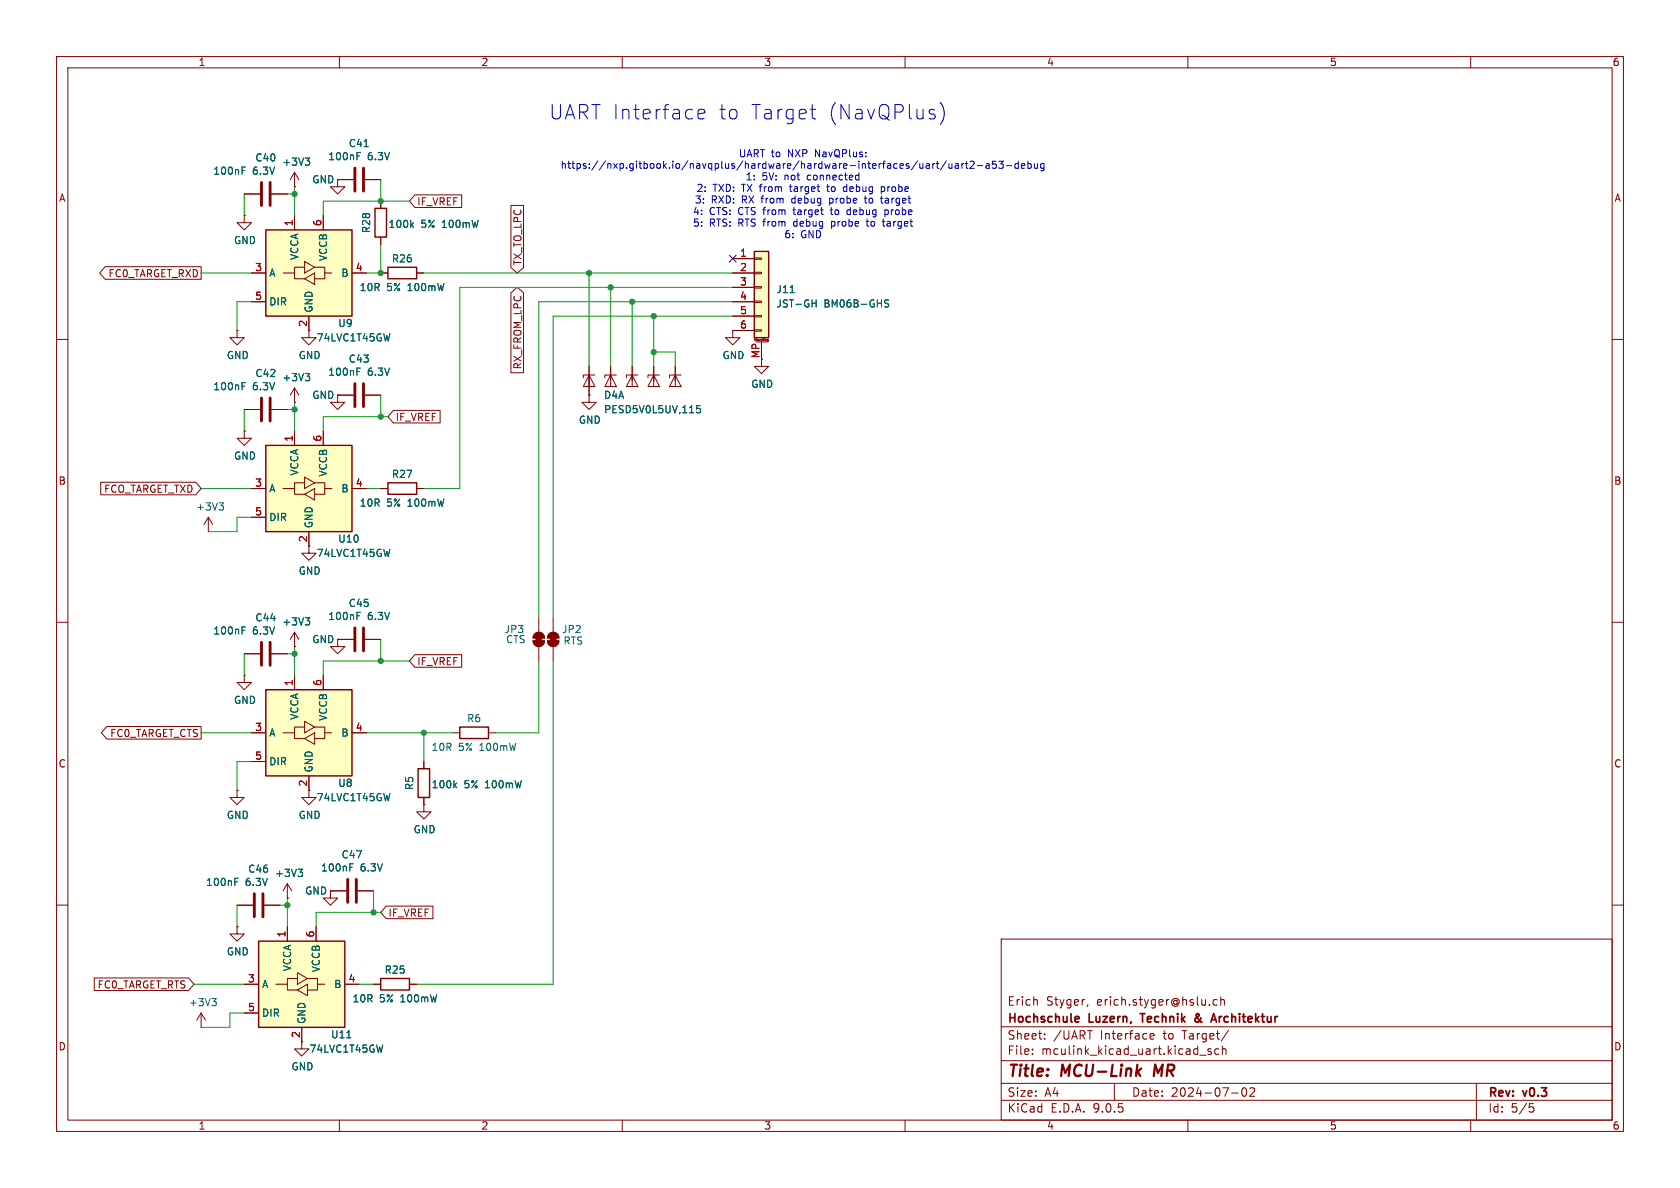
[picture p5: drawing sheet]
<svg xmlns="http://www.w3.org/2000/svg" width="297mm" height="210mm" viewBox="0 0 297 210" stroke-linecap="round" stroke-linejoin="round" font-family="sans-serif">
<g fill="none" stroke="#840000" stroke-width=".18">
<path d="M10 10h277v190h-277zM12 12h273v186h-273zM60 10v2M110 10v2M160 10v2M210 10v2M260 10v2M67.3 35.6v1.2M67.3 41.9v1.3M10 60h2M59.7 69.9h2.8M64.5 69.9h2.8"/>
<path d="M119.4 66.3l1 2h-2zM119.4 64.8v3.5M120.4 66.3h-2v.5M285 60h2M10 110h2M285 110h2M54.6 139.7v1.3h1.3l-1.3 1.2-1.3-1.2h1.3M10 160h2M177 166h108v32h-108zM183.3 176.8l.1 .9M192.3 177.6l-.1 .3M215.2 176.8l-.5-.1-.2 .3v.4l.1 .2h.6"/>
<path d="M215.8 176.8l.2-.1 .4 .1 .1 .9M215.8 176.2v1.5M285 160h2M60 198v2M110 198v2M160 198v2M177 194.5h108M177 191.5h108M177 187.5h108M177 181.5h108M182.5 186.3v.1M182.5 185.5v.1"/>
<path d="M184.7 183.6v.1M184.7 182.8v.1M197 191.5v3M203.3 183.5l.2 .2 .5-.1M203.3 182.9l.2-.2h.3l.2 .2v.2l-.7 .1M210 198v2M212.1 186.5h1.1M214.1 185.5l-.4-.1-.2 .2 .1 .2 .5 .2v.3h-.6M215.5 185.5l-.5-.1-.3 .3v.4l.2 .2h.6M216.1 185.5l.2-.1 .4 .1v.9M216.1 184.9v1.5M217.2 182.1l-1.3 2"/>
<path d="M217.7 193.2h1.2M219.7 192.4l.2-.1a.81 .81 0 0 1 .6 .6 .81 .81 0 0 1-.3 .8l-.2 .1a.81 .81 0 0 1-.3-1.4zM221 192.4l.5-.1 .2 .1 .1 .3-.9 1.1h.9M260 198v2M261 191.5v6.5M270.4 195.1h.7M270.5 195.7h.4l.3 .3-.2 .5-.5 .1"/>
</g>
<path d="M204.2 188.2l-.2 2" fill="none" stroke="#840000" stroke-width=".4"/>
<path d="M190.3 179.7l.4 .1 .1 .2-.7 .2M201.6 179.2h.8M211.9 179.6l-.5 .4a.41 .41 0 0 0-.1 .5 .41 .41 0 0 0 .6 .1M211.9 179.3h-.3a.56 .56 0 0 0 .1 .7l.4 .4M214.6 179.2l.5 1.5M190.7 180.6l-.4 .1M214.2 180.3h.7" fill="none" stroke="#840000" stroke-width=".3"/>
<path d="M62.7 67.8v4.1M64.3 67.8v4.1" fill="none" stroke="#840000" stroke-width=".51"/>
<path d="M72.7 39.7l.4 .5M73.1 39.4l-.5 .4M63.1 65.7h.4M63.1 65.1h.6" fill="none" stroke="#006464" stroke-width=".18"/>
<path d="M66.3 36.8h2v5.1h-2z" fill="none" stroke="#840000" stroke-width=".25"/>
<path d="M47 121.9h15.2v15.3h-15.2z" fill="#ffffc2"/>
<path d="M47 121.9h15.2v15.3h-15.2z" fill="none" stroke="#840000" stroke-width=".25"/>
<g fill="none" stroke="#840000" stroke-width=".18">
<path d="M59.7 69.9v1.2h1.3l-1.3 1.3-1.3-1.3h1.3M59.7 69.9h.1M36.8 94h.1M36.8 91.4l-.7 1.3M36.8 91.4l.8 1.3M36.8 91.4v2.6M52.1 119.4v2.5M57.1 119.4v2.5M41.9 139.7v1.3h1.3l-1.3 1.2-1.3-1.2h1.3M41.9 139.7h.1M44.4 129.5h2.6M44.4 134.6h2.6"/>
<path d="M50 129.5h2.1v1.1h1.7M53.8 128.5h-1.7v1M53.8 127.5l1.8 1-1.8 1zM53.8 130.6l1.8-1.1v2.1zM54.6 137.2v2.5M55.6 128.5h1.8v1h1.3M57.4 129.5v1.1h-1.8M62.2 129.5h2.6"/>
</g>
<path d="M38.7 88.9h.8l-.4 .5M39.3 89.4l.2 .2v.3l-.2 .3" fill="none" stroke="#006464" stroke-width=".18"/>
<path d="M47 40.6h15.2v15.3h-15.2z" fill="#ffffc2"/>
<path d="M47 40.6h15.2v15.3h-15.2z" fill="none" stroke="#840000" stroke-width=".25"/>
<g fill="none" stroke="#840000" stroke-width=".18">
<path d="M52.1 38.1v2.5M57.1 38.1v2.5M44.4 48.3h2.6M44.4 53.3h2.6M50 48.3h2.1v1h1.7M53.8 47.2h-1.7v1.1M53.8 46.2l1.8 1-1.8 1.1zM53.8 49.3l1.8-1v2zM54.6 55.9v3.8h1.3l-1.3 1.3-1.3-1.3h1.3M55.6 47.2h1.8v1.1h1.3M57.4 48.3v1h-1.8M62.2 48.3h2.6"/>
<path d="M96.8 113.3h2a1.02 1.02 0 0 1-1 1 1.02 1.02 0 0 1-1-1zM97.1 112.1a1.02 1.02 0 0 1 1.1-.3 1.02 1.02 0 0 1 .6 1h-2zM97.8 109.2v2.6M97.8 114.3v2.5M53.3 184.2v1.2h1.3l-1.3 1.3-1.2-1.3h1.2"/>
</g>
<g fill="#840000" stroke="#840000" stroke-width=".18">
<path d="M97.3 112.5h1v1h-1z"/>
<path d="M96.8 113.3h2a1.02 1.02 0 0 1-1 1 1.02 1.02 0 0 1-1-1z"/>
<path d="M97.1 112.1a1.02 1.02 0 0 1 1.1-.3 1.02 1.02 0 0 1 .6 1h-2z"/>
</g>
<path d="M45.7 166.4h15.3v15.2h-15.3z" fill="#ffffc2"/>
<path d="M45.7 166.4h15.3v15.2h-15.3zM67.3 173h5.1v2h-5.1z" fill="none" stroke="#840000" stroke-width=".25"/>
<g fill="none" stroke="#840000" stroke-width=".18">
<path d="M129.5 58.4v1.3h1.3l-1.3 1.3-1.2-1.3h1.2M129.5 58.4h.1M43.2 76.2v1.3h1.2l-1.2 1.2-1.3-1.2h1.3M43.2 76.2h.1M104.1 66.3l1.1 2h-2.1zM104.1 64.8v5.1M105.2 66.3h-2.1v.5M107.9 66.3l1.1 2h-2.1zM107.9 64.8v3.5M109 66.3h-2.1v.5M111.8 66.3l1 2h-2.1zM111.8 64.8v3.5"/>
<path d="M112.8 66.3h-2.1v.5M115.6 66.3l1 2h-2zM115.6 64.8v3.5M116.6 66.3h-2v.5M134.6 63.5v1.3h1.3l-1.3 1.2-1.3-1.2h1.3M54.6 96.5v1.3h1.3l-1.3 1.3-1.3-1.3h1.3M58.4 157.5h2.8M63.2 157.5h2.8M35.6 179.1l-.8 1.2M35.6 179.1l.7 1.2M35.6 179.1v2.5M43.2 174h2.5"/>
<path d="M43.2 179.1h2.5M48.8 174h2v1h1.8M50.8 163.8v2.6M52.6 173h-1.8v1M52.6 172l1.8 1-1.8 1zM52.6 175l1.8-1v2zM54.4 173h1.7v1h1.3M55.9 163.8v2.6M56.1 174v1h-1.7M61 174h2.5M66 174h1.3M72.4 174h1.3"/>
<path d="M35.6 181.6h.1M53.3 181.6v2.6"/>
</g>
<path d="M123.8 71.7h-.6l-.1 .6 .2-.1h.4l.1 .2v.4l-.2 .2-.5-.2M61.8 153.3h.5M61.8 152.7h.6M37.5 176.5h.7l-.4 .5M38 177l.2 .3v.3l-.2 .2M61.3 183.5h.7" fill="none" stroke="#006464" stroke-width=".18"/>
<path d="M61.5 155.4v4.1M63 155.4v4.1" fill="none" stroke="#840000" stroke-width=".51"/>
<path d="M133.3 44.5h2.6v15.2h-2.6z" fill="#ffffc2"/>
<path d="M68.6 47.2h5.1v2.1h-5.1zM133.3 44.5h2.6v15.2h-2.6zM68.6 85.3h5.1v2.1h-5.1zM73.9 135.9h2v5.1h-2zM81.3 128.5h5.1v2.1h-5.1z" fill="none" stroke="#840000" stroke-width=".25"/>
<g fill="none" stroke="#840000" stroke-width=".18">
<path d="M43.2 38.1v1.3h1.2l-1.2 1.2-1.3-1.2h1.3M43.2 38.1h.1M43.2 34.3h2.8M48 34.3h2.8M52.1 33h.1M52.1 30.5v2.5M52.1 30.5l-.8 1.3M52.1 30.5l.7 1.3M59.7 31.8v1.2h1.3l-1.3 1.3-1.3-1.3h1.3M59.7 31.8h.1M59.7 31.8h2.8M64.5 31.8h2.8"/>
<path d="M41.9 58.4v1.3h1.3l-1.3 1.3-1.3-1.3h1.3M41.9 58.4h.1M67.3 48.3h1.3M73.7 48.3h1.2M129.5 45.7h3.8M129.5 48.3h3.8M129.5 50.8h3.8M129.5 53.3h3.8M129.5 55.9h3.8M129.5 58.4h3.8M133.3 45.6h1.3v.2h-1.3zM133.3 48.1h1.3v.3h-1.3z"/>
<path d="M133.3 50.7h1.3v.2h-1.3zM133.3 53.2h1.3v.3h-1.3zM133.3 55.8h1.3v.2h-1.3zM133.3 58.3h1.3v.2h-1.3zM134.9 59.9v.3M135.1 59.9h.1M135.8 60v.3M43.2 72.4h2.8M48 72.4h2.8M104.1 69.9v1.2h1.3l-1.3 1.3-1.2-1.3h1.2M104.1 69.9h.1M133.4 60.2v-.3l.2 .2 .1-.2v.3"/>
<path d="M133.6 60.5h2M134.6 60.5v3M135.6 60.3h.2M135.7 60.2h.1M135.8 60.3h.1M135.8 60.2h-.1M135.8 60h-.2l.1 .2M67.3 86.4h1.3M73.7 86.4h1.2M43.2 119.4v1.3h1.2l-1.2 1.2-1.3-1.2h1.3M43.2 119.4h.1M43.2 115.6h2.8"/>
<path d="M48 115.6h2.8M52.1 114.3h.1M52.1 111.8l-.8 1.2M52.1 111.8l.7 1.2M52.1 111.8v2.5M59.7 113v1.3h1.3l-1.3 1.3-1.3-1.3h1.3M59.7 113h.1M59.7 113h2.8M64.5 113h2.8M94.2 113.3h2.1a1.02 1.02 0 0 1-1.1 1 1.02 1.02 0 0 1-1-1zM94.5 112.1a1.02 1.02 0 0 1 1.1-.3 1.02 1.02 0 0 1 .7 1h-2.1zM95.2 109.2v2.6"/>
<path d="M95.2 114.3v2.5M74.9 134.6v1.3M80 129.5h1.3M86.4 129.5h1.2M50.8 158.8h.1M50.8 156.2l-.8 1.3M50.8 156.2l.8 1.3M50.8 156.2v2.6M58.4 157.5v1.3h1.3l-1.3 1.2-1.3-1.2h1.3M58.4 157.5h.1M74.9 142.2v1.3h1.3l-1.3 1.3-1.2-1.3h1.2M74.9 142.2h.1"/>
<path d="M74.9 141v1.2M41.9 163.8v1.3h1.3l-1.3 1.3-1.3-1.3h1.3M41.9 163.8h.1M41.9 160h2.8M46.7 160h2.8"/>
</g>
<g fill="none" stroke="#006464" stroke-width=".18">
<path d="M42.8 30.1h.4M42.8 29.5h.6M54 27.9h.7l-.4 .5M54.5 28.4l.2 .3v.3l-.2 .2M63.1 27.6h.4M63.1 27h.6M64.4 25.9h.7M139.7 51.7h.7M143.6 53.6h.7M144.3 53v1.3M156.4 53.4l.7 .5-.2 .4-.5-.1M157.1 53.1l-.5-.1-.2 .2"/>
<path d="M42.8 68.2h.4M42.8 67.6h.6M42.8 111.4h.4M42.8 110.8h.6M54 109.2h.7l-.4 .5M54.5 109.7l.2 .2v.3l-.2 .3M63.1 108.9h.4M63.1 108.3h.6M80.4 138.8l.3 .5M80.7 138.4l-.5 .5M41.5 155.9h.4M41.5 155.3h.6"/>
<path d="M52.7 153.7h.8l-.4 .4M53.2 154.1l.3 .3v.3l-.3 .2"/>
</g>
<path d="M46.2 32.3v4M47.8 32.3v4M62.7 29.7v4.1M64.3 29.7v4.1M46.2 70.4v4M47.8 70.4v4M46.2 113.5v4.1M47.8 113.5v4.1M62.7 111v4.1M64.3 111v4.1M45 158v4.1M46.5 158v4.1" fill="none" stroke="#840000" stroke-width=".51"/>
<g fill="#840000" stroke="#840000" stroke-width=".18">
<path d="M94.7 112.5h1.1v1h-1.1z"/>
<path d="M94.2 113.3h2.1a1.02 1.02 0 0 1-1.1 1 1.02 1.02 0 0 1-1-1z"/>
<path d="M94.5 112.1a1.02 1.02 0 0 1 1.1-.3 1.02 1.02 0 0 1 .7 1h-2.1z"/>
</g>
<path d="M47 78.7h15.2v15.3h-15.2z" fill="#ffffc2"/>
<path d="M47 78.7h15.2v15.3h-15.2z" fill="none" stroke="#840000" stroke-width=".25"/>
<g fill="none" stroke="#840000" stroke-width=".18">
<path d="M43.2 38.1h.1M43.2 34.3h2.8M48 34.3h2.8M52.1 33h.1M52.1 38.1v2.5M57.1 38.1v2.5M59.7 31.8h.1M59.7 31.8h2.8M64.5 31.8h2.8M67.3 35.6v1.2M73.3 34.4h8.3v2.3h-8.3l-.9-1.1zM90.3 36.3h2.3v11l-1.2 1-1.1-1z"/>
<path d="M18.6 47.1h17v2.3h-17l-1-1.1zM41.9 58.4h.1M44.4 48.3h2.6M44.4 53.3h2.6M54.6 55.9v2.5M62.2 48.3h2.6M67.3 48.3h1.3M67.3 41.9v1.3M73.7 48.3h1.2M90.3 51.8l1.1-1 1.2 1v14.1h-2.3zM129.5 58.4h.1M129.5 45.7h3.8"/>
<path d="M129.5 48.3h3.8M129.5 50.8h3.8M129.5 53.3h3.8M129.5 55.9h3.8M129.5 58.4h3.8M43.2 76.2h.1M43.2 72.4h2.8M48 72.4h2.8M52.1 71.1h.1M52.1 68.6v2.5M52.1 76.2v2.5M52.1 68.6l-.8 1.3"/>
<path d="M52.1 68.6l.7 1.3M57.1 76.2v2.5M59.7 69.9h.1M59.7 69.9h2.8M64.5 69.9h2.8M69.5 72.5h8.3v2.3h-8.3l-.9-1.1zM104.1 69.9h.1M104.1 64.8v5.1M107.9 64.8v2.5M111.8 64.8v2.5M115.6 64.8v2.5M119.4 64.8v2.5"/>
<path d="M134.6 60.5v3M17.8 85.2h16.8l1 1.2-1 1.1h-16.8zM44.4 86.4h2.6M44.4 91.4h2.6M50 86.4h2.1v1h1.7M53.8 85.3h-1.7v1.1M53.8 84.3l1.8 1-1.8 1.1zM53.8 87.4l1.8-1v2zM54.6 94v2.5M55.6 85.3h1.8v1.1h1.3M57.4 86.4v1h-1.8M62.2 86.4h2.6"/>
<path d="M67.3 86.4h1.3M73.7 86.4h1.2M43.2 119.4h.1M43.2 115.6h2.8M48 115.6h2.8M52.1 114.3h.1M52.1 119.4v2.5M57.1 119.4v2.5M59.7 113h.1M59.7 113h2.8M64.5 113h2.8M73.3 115.7h8.3v2.3h-8.3l-.9-1.2z"/>
<path d="M18.9 128.4h16.7v2.3h-16.7l-1-1.2zM41.9 139.7h.1M44.4 129.5h2.6M44.4 134.6h2.6M54.6 137.2v2.5M62.2 129.5h2.6M74.9 134.6v1.3M50.8 158.8h.1M58.4 157.5h.1M58.4 157.5h2.8M63.2 157.5h2.8M74.9 142.2h.1"/>
<path d="M74.9 141v1.2M16.7 172.9h16.6l1 1.1-1 1.1h-16.6zM41.9 163.8h.1M41.9 160h2.8M43.2 174h2.5M43.2 179.1h2.5M46.7 160h2.8M50.8 163.8v2.6M55.9 163.8v2.6M61 174h2.5M66 174h1.3M68.3 160.2h8.2v2.2h-8.2l-1-1.1z"/>
<path d="M72.4 174h1.3M53.3 181.6v2.6"/>
</g>
<g fill="none" stroke="#006464" stroke-width=".18">
<path d="M42.8 30.1h.4M42.8 29.5h.6M54 27.9h.7l-.4 .5M54.5 28.4l.2 .3v.3l-.2 .2M63.1 27.6h.4M63.1 27h.6M64.4 25.9h.7M72.7 39.7l.4 .5M73.1 39.4l-.5 .4M139.7 51.7h.7M143.6 53.6h.7M144.3 53v1.3"/>
<path d="M156.4 53.4l.7 .5-.2 .4-.5-.1M157.1 53.1l-.5-.1-.2 .2M42.8 68.2h.4M42.8 67.6h.6M54 66h.7l-.4 .5M54.5 66.5l.2 .3v.3l-.2 .2M63.1 65.7h.4M63.1 65.1h.6M123.8 71.7h-.6l-.1 .6 .2-.1h.4l.1 .2v.4l-.2 .2-.5-.2M42.8 111.4h.4M42.8 110.8h.6M54 109.2h.7l-.4 .5"/>
<path d="M54.5 109.7l.2 .2v.3l-.2 .3M63.1 108.9h.4M63.1 108.3h.6M80.4 138.8l.3 .5M80.7 138.4l-.5 .5M41.5 155.9h.4M41.5 155.3h.6M52.7 153.7h.8l-.4 .4M53.2 154.1l.3 .3v.3l-.3 .2M61.8 153.3h.5M61.8 152.7h.6M61.3 183.5h.7"/>
</g>
<g fill="none" stroke="#009600" stroke-width=".18">
<path d="M43.2 34.3v3.8M50.8 34.3h1.3M52.1 33v5.1M67.3 31.8v3.8M72.4 35.6h-15.3v2.5M35.6 48.3h8.8M44.4 53.3h-2.5v5.1M67.3 43.2v5.1h-2.5M74.9 48.3h54.6M104.1 48.3v16.5M107.9 50.8v14M111.8 53.3v11.5"/>
<path d="M115.6 55.9v8.9M129.5 53.3h-34.3v55.9M129.5 55.9h-31.7v53.3M129.5 50.8h-48.2v35.6h-6.4M43.2 72.4v3.8M50.8 72.4h1.3M52.1 71.1v5.1M67.3 69.9v3.8M68.6 73.7h-11.5v2.5M115.6 62.2h3.8v2.6M35.6 86.4h8.8M44.4 91.4h-2.5v2.6h-5.1"/>
<path d="M64.8 86.4h2.5M43.2 115.6v3.8M50.8 115.6h1.3M52.1 114.3v5.1M67.3 113v3.8M72.4 116.8h-15.3v2.6M95.2 116.8v12.7h-7.6M97.8 116.8v57.2h-24.1M35.6 129.5h8.8M44.4 134.6h-2.5v5.1M64.8 129.5h15.2M74.9 129.5v5.1"/>
<path d="M50.8 158.8v5M66 157.5v3.8M34.3 174h8.9M41.9 160v3.8M43.2 179.1h-2.6v2.5h-5M49.5 160h1.3M63.5 174h2.5M67.3 161.3h-11.4v2.5"/>
</g>
<path d="M128.9 45.1l1.2 1.2M130.1 45.1l-1.2 1.2" fill="none" stroke="#000084" stroke-width=".18"/>
<g fill="none" stroke="#0000c2" stroke-width=".18">
<path d="M143.2 19.3h1M166.2 18.1a2.91 2.91 0 0 1 0 3.9M123.4 20.2l1.2-.3-.1-.5-.7-.1-.4 .4v1l.1 .2 .3 .1 .7-.1M144 21h.2M146.1 33h.5M146.3 32.6l.1 1.2M146.7 35v1.3M146.7 35.8l.1 .1M146.8 37.1h.4M146.8 35l-.1 .1M146.9 36.7l.1 1.2M147 39.1v1.3"/>
<path d="M147 39.9l.1 .1M147.1 39.1l-.1 .1M149.6 33l-.4 .1-.1 .1 .1 .5 .4 .2M149.8 37.2l-.1 .5 .1 .2h.4M151.8 30.5v1.3M151.8 31.7l-.3 .1M153 34.6v1.1l.3 .2M153.3 38.7v1.1l.3 .2M155.6 35h.5M155.8 33.1l.4-.1 .1 .1M155.8 33v1.3M155.8 35.7l.3 .2"/>
<path d="M156 39.1h.4M156.1 39.8l.3 .2M156.3 33.7l-.1 .2-.4-.1M156.4 37.1v1.3M156.9 37.2h.1M157 37.8l-.2 .1h-.4M164.9 28.9v.9M165.3 28.9l-.4 .3M165.5 28.9h.5M165.7 28.5v1.1l.3 .2M167.3 28.4l-1.1 1.7M167.7 28.9l.1 .8 .3 .1 .2-.2"/>
<path d="M168.3 28.9v.9M168.9 29h.5v.8M169.4 29.2l-.4 .1-.2 .2 .2 .3 .4-.1M170 28.9v.9M170.4 28.9l-.4 .3M170.7 28.9h.4M170.8 28.5v1.1l.3 .2M171.5 28.6l.5-.1 .2 .4-.8 .9h.8M172.8 29.3h.9M174.3 29h.5l.1 .8M174.9 29.2l-.4 .1-.2 .2 .2 .3 .4-.1M176.1 28.5h-.6l-.1 .6 .2-.1h.4l.2 .2-.1 .4-.2 .2-.5-.2"/>
<path d="M176.6 28.5h.8l-.5 .5 .4 .1v.5l-.2 .2-.5-.2M177.9 29.3h1M180 29l-.3-.1-.3 .3 .1 .5h.5M180 28.5v1.3M180.6 29.3l.6-.1-.1-.2-.3-.1-.2 .2v.6h.5M181.7 29l.4-.1 .2 .3-.1 .5h-.5M181.7 28.5v1.3M182.9 28.9v.8l.3 .1 .2-.2M183.4 28.9v.9M184.6 29l-.4-.1-.2 .3 .1 .5h.5M184.6 28.9v1l-.3 .3-.3-.1"/>
</g>
<g fill="#009600" stroke="#009600" stroke-width=".18">
<circle cx="104.1" cy="48.3" r=".46"/>
<circle cx="107.9" cy="50.8" r=".46"/>
<circle cx="111.8" cy="53.3" r=".46"/>
<circle cx="115.6" cy="55.9" r=".46"/>
<circle cx="115.6" cy="62.2" r=".46"/>
<circle cx="67.3" cy="116.8" r=".46"/>
<circle cx="74.9" cy="129.5" r=".46"/>
<circle cx="52.1" cy="115.6" r=".46"/>
<circle cx="52.1" cy="72.4" r=".46"/>
<circle cx="67.3" cy="48.3" r=".46"/>
<circle cx="67.3" cy="73.7" r=".46"/>
<circle cx="67.3" cy="35.6" r=".46"/>
<circle cx="52.1" cy="34.3" r=".46"/>
<circle cx="66" cy="161.3" r=".46"/>
<circle cx="50.8" cy="160" r=".46"/>
</g>
<g font-size="3.5" fill="#0000c2">
<text x="97.2" y="21.3">UART Interface</text>
<text x="127.1" y="21.3">to</text>
<text x="132.7" y="21.3">Target</text>
<text x="146.3" y="21.3">(NavQPlus)</text>
</g>
<g font-size="2.8" fill="#840000">
<text x="178" y="190.9">Title:</text>
<text x="187.7" y="190.9">MCU-Link</text>
<text x="204.8" y="190.9">MR</text>
</g>
<g font-size="2.1" fill="#840000">
<text x="178" y="178">Erich</text>
<text x="184.9" y="178">Styger,</text>
<text x="194" y="178">erich.styger@hslu.ch</text>
<text x="178" y="184">Sheet:</text>
<text x="178" y="181.2">Hochschule</text>
<text x="186.2" y="184">/UART</text>
<text x="192.6" y="181.2">Luzern,</text>
<text x="194.6" y="184">Interface</text>
<text x="202.4" y="181.2">Technik</text>
<text x="205.8" y="184">to</text>
<text x="209.3" y="184">Target/</text>
<text x="212.5" y="181.2">&amp;</text>
<text x="216.1" y="181.2">Architektur</text>
<text x="178" y="186.7">File:</text>
<text x="184.1" y="186.7">mculink_kicad_uart.kicad_sch</text>
<text x="178" y="196.9">KiCad</text>
<text x="178" y="194.1">Size:</text>
<text x="184.7" y="194.1">A4</text>
<text x="185.7" y="196.9">E.D.A.</text>
<text x="193.3" y="196.9">9.0.5</text>
<text x="200" y="194.1">Date:</text>
<text x="207" y="194.1">2024-07-02</text>
<text x="263" y="194.3">Rev:</text>
<text x="263" y="196.9">Id:</text>
<text x="267.1" y="196.9">5/5</text>
<text x="269.4" y="194.3">v0.3</text>
</g>
<g font-size="1.8" fill="#840000">
<text x="35" y="11.9">1</text>
<text x="85" y="11.9">2</text>
<text x="135" y="11.9">3</text>
<text x="185" y="11.9">4</text>
<text x="235" y="11.9">5</text>
<text x="285" y="11.9">6</text>
<text x="10.3" y="35.9">A</text>
<text x="285.3" y="35.9">A</text>
<text x="73.7" y="36.5">IF_VREF</text>
<text x="92.4" y="47" transform="rotate(-90 92.4 47)">TX_TO_LPC</text>
<text x="19.1" y="49.2">FC0_TARGET_RXD</text>
<text x="54.4" y="57.9" transform="rotate(-90 54.4 57.9)">2</text>
<text x="92.4" y="65.4" transform="rotate(-90 92.4 65.4)">RX_FROM_LPC</text>
<text x="69.8" y="74.6">IF_VREF</text>
<text x="10.3" y="85.9">B</text>
<text x="18.3" y="87.3">FCO_TARGET_TXD</text>
<text x="285.3" y="85.9">B</text>
<text x="73.7" y="117.8">IF_VREF</text>
<text x="19.4" y="130.5">FC0_TARGET_CTS</text>
<text x="10.3" y="135.9">C</text>
<text x="285.3" y="135.9">C</text>
<text x="68.6" y="162.2">IF_VREF</text>
<text x="17.2" y="174.9">FC0_TARGET_RTS</text>
<text x="10.3" y="185.9">D</text>
<text x="285.3" y="185.9">D</text>
<text x="35" y="199.9">1</text>
<text x="85" y="199.9">2</text>
<text x="135" y="199.9">3</text>
<text x="185" y="199.9">4</text>
<text x="235" y="199.9">5</text>
<text x="285" y="199.9">6</text>
</g>
<g font-size="1.8" fill="#006464">
<text x="45" y="28.8">C40</text>
<text x="49.8" y="29.5">+3V3</text>
<text x="57.9" y="28.5">100nF</text>
<text x="61.6" y="26.2">C41</text>
<text x="65" y="28.5">6.3V</text>
<text x="37.6" y="31.1">100nF</text>
<text x="44.6" y="31.1">6.3V</text>
<text x="55.1" y="32.6">GND</text>
<text x="65.6" y="41.3" transform="rotate(-90 65.6 41.3)">R28</text>
<text x="68.6" y="40.5">100k</text>
<text x="74.4" y="40.5">5%</text>
<text x="78.3" y="40.5">100mW</text>
<text x="41.3" y="43.4">GND</text>
<text x="52.9" y="46.1" transform="rotate(-90 52.9 46.1)">VCCA</text>
<text x="58" y="46.2" transform="rotate(-90 58 46.2)">VCCB</text>
<text x="69.2" y="46.6">R26</text>
<text x="47.5" y="49.1">A</text>
<text x="60.2" y="49.1">B</text>
<text x="63.5" y="51.7">10R</text>
<text x="68.3" y="51.7">5%</text>
<text x="72.2" y="51.7">100mW</text>
<text x="137.2" y="52">J11</text>
<text x="47.5" y="54.2">DIR</text>
<text x="55.5" y="55.4" transform="rotate(-90 55.5 55.4)">GND</text>
<text x="59.7" y="58">U9</text>
<text x="137.2" y="54.6">JST-GH</text>
<text x="145.7" y="54.6">BM06B-GHS</text>
<text x="40" y="63.7">GND</text>
<text x="52.7" y="63.7">GND</text>
<text x="55.9" y="60.6">74LVC1T45GW</text>
<text x="61.6" y="64.3">C43</text>
<text x="127.6" y="63.7">GND</text>
<text x="37.6" y="69.2">100nF</text>
<text x="44.6" y="69.2">6.3V</text>
<text x="45" y="66.9">C42</text>
<text x="49.8" y="67.6">+3V3</text>
<text x="55.1" y="70.7">GND</text>
<text x="57.9" y="66.6">100nF</text>
<text x="65" y="66.6">6.3V</text>
<text x="106.7" y="70.7">D4A</text>
<text x="132.7" y="68.8">GND</text>
<text x="102.2" y="75.1">GND</text>
<text x="106.7" y="73.3">PESD5V0L5UV,115</text>
<text x="41.3" y="81.5">GND</text>
<text x="47.5" y="87.2">A</text>
<text x="52.9" y="84.2" transform="rotate(-90 52.9 84.2)">VCCA</text>
<text x="58" y="84.3" transform="rotate(-90 58 84.3)">VCCB</text>
<text x="60.2" y="87.2">B</text>
<text x="63.5" y="89.8">10R</text>
<text x="68.3" y="89.8">5%</text>
<text x="69.2" y="84.7">R27</text>
<text x="72.2" y="89.8">100mW</text>
<text x="34.6" y="90.4">+3V3</text>
<text x="47.5" y="92.3">DIR</text>
<text x="55.5" y="93.5" transform="rotate(-90 55.5 93.5)">GND</text>
<text x="52.7" y="101.8">GND</text>
<text x="55.9" y="98.7">74LVC1T45GW</text>
<text x="59.7" y="96.1">U10</text>
<text x="61.6" y="107.5">C45</text>
<text x="37.6" y="112.4">100nF</text>
<text x="44.6" y="112.4">6.3V</text>
<text x="45" y="110">C44</text>
<text x="49.8" y="110.8">+3V3</text>
<text x="55.1" y="113.9">GND</text>
<text x="57.9" y="109.8">100nF</text>
<text x="65" y="109.8">6.3V</text>
<text x="89.1" y="112.1">JP3</text>
<text x="89.4" y="113.9">CTS</text>
<text x="99.3" y="112.1">JP2</text>
<text x="99.5" y="114.1">RTS</text>
<text x="41.3" y="124.6">GND</text>
<text x="47.5" y="130.4">A</text>
<text x="52.9" y="127.3" transform="rotate(-90 52.9 127.3)">VCCA</text>
<text x="58" y="127.5" transform="rotate(-90 58 127.5)">VCCB</text>
<text x="60.2" y="130.4">B</text>
<text x="82.5" y="127.9">R6</text>
<text x="47.5" y="135.5">DIR</text>
<text x="55.5" y="136.7" transform="rotate(-90 55.5 136.7)">GND</text>
<text x="76.2" y="132.9">10R</text>
<text x="81" y="132.9">5%</text>
<text x="84.9" y="132.9">100mW</text>
<text x="55.9" y="141.8">74LVC1T45GW</text>
<text x="59.7" y="139.3">U8</text>
<text x="73.3" y="139.8" transform="rotate(-90 73.3 139.8)">R5</text>
<text x="76.2" y="139.5">100k</text>
<text x="82" y="139.5">5%</text>
<text x="85.9" y="139.5">100mW</text>
<text x="40" y="145">GND</text>
<text x="52.7" y="145">GND</text>
<text x="73" y="147.5">GND</text>
<text x="43.8" y="154.5">C46</text>
<text x="48.5" y="155.2">+3V3</text>
<text x="56.7" y="154.3">100nF</text>
<text x="60.3" y="151.9">C47</text>
<text x="63.7" y="154.3">6.3V</text>
<text x="36.3" y="156.8">100nF</text>
<text x="43.4" y="156.8">6.3V</text>
<text x="53.8" y="158.3">GND</text>
<text x="40" y="169.1">GND</text>
<text x="51.7" y="171.8" transform="rotate(-90 51.7 171.8)">VCCA</text>
<text x="56.7" y="172" transform="rotate(-90 56.7 172)">VCCB</text>
<text x="67.9" y="172.3">R25</text>
<text x="33.3" y="178.1">+3V3</text>
<text x="46.2" y="174.9">A</text>
<text x="46.2" y="179.9">DIR</text>
<text x="59" y="174.9">B</text>
<text x="62.2" y="177.4">10R</text>
<text x="67.1" y="177.4">5%</text>
<text x="70.9" y="177.4">100mW</text>
<text x="54.2" y="181.1" transform="rotate(-90 54.2 181.1)">GND</text>
<text x="58.4" y="183.7">U11</text>
<text x="51.4" y="189.4">GND</text>
<text x="54.6" y="186.3">74LVC1T45GW</text>
</g>
<g font-size="1.8" fill="#0000c2">
<text x="130.5" y="28">UART to</text>
<text x="139.4" y="28">NXP</text>
<text x="144.4" y="28">NavQPlus:</text>
<text x="99" y="30">https://nxp.gitbook.io/navqplus/hardware/hardware-interfaces/uart/uart2-a53-debug</text>
<text x="123" y="34.1">2:</text>
<text x="126" y="34.1">TXD: TX from</text>
<text x="131.7" y="32.1">1:</text>
<text x="134.7" y="32.1">5V:</text>
<text x="138.8" y="32.1">not</text>
<text x="140.1" y="34.1">target</text>
<text x="143" y="32.1">connected</text>
<text x="146.9" y="34.1">to</text>
<text x="150" y="34.1">debug</text>
<text x="156.8" y="34.1">probe</text>
<text x="122.4" y="38.2">4:</text>
<text x="122.4" y="40.3">5:</text>
<text x="122.7" y="36.2">3:</text>
<text x="125.4" y="38.2">CTS: CTS from</text>
<text x="125.4" y="40.3">RTS: RTS from</text>
<text x="125.7" y="36.2">RXD:</text>
<text x="131.3" y="36.2">RX from</text>
<text x="140.4" y="36.2">debug</text>
<text x="140.8" y="38.2">target</text>
<text x="140.8" y="40.3">debug</text>
<text x="147.3" y="36.2">probe</text>
<text x="147.6" y="38.2">to</text>
<text x="147.6" y="40.3">probe</text>
<text x="150.6" y="38.2">debug</text>
<text x="153.8" y="36.2">to</text>
<text x="154.1" y="40.3">to</text>
<text x="156.8" y="36.2">target</text>
<text x="157.2" y="40.3">target</text>
<text x="157.5" y="38.2">probe</text>
<text x="138.6" y="42.3">6:</text>
<text x="141.5" y="42.3">GND</text>
</g>
<g font-size="1.8" fill="#a90000">
<text x="51.8" y="40.1" transform="rotate(-90 51.8 40.1)">1</text>
<text x="56.9" y="40.1" transform="rotate(-90 56.9 40.1)">6</text>
<text x="130.7" y="45.5">1</text>
<text x="45" y="48">3</text>
<text x="45" y="53.1">5</text>
<text x="62.8" y="48">4</text>
<text x="130.7" y="48">2</text>
<text x="130.7" y="50.5">3</text>
<text x="130.7" y="53.1">4</text>
<text x="130.7" y="55.6">5</text>
<text x="130.7" y="58.2">6</text>
<text x="134.4" y="63.4" transform="rotate(-90 134.4 63.4)">MP</text>
<text x="51.8" y="78.2" transform="rotate(-90 51.8 78.2)">1</text>
<text x="56.9" y="78.2" transform="rotate(-90 56.9 78.2)">6</text>
<text x="45" y="86.1">3</text>
<text x="62.8" y="86.1">4</text>
<text x="45" y="91.2">5</text>
<text x="54.4" y="96" transform="rotate(-90 54.4 96)">2</text>
<text x="51.8" y="121.4" transform="rotate(-90 51.8 121.4)">1</text>
<text x="56.9" y="121.4" transform="rotate(-90 56.9 121.4)">6</text>
<text x="45" y="129.3">3</text>
<text x="62.8" y="129.3">4</text>
<text x="45" y="134.4">5</text>
<text x="54.4" y="139.1" transform="rotate(-90 54.4 139.1)">2</text>
<text x="50.5" y="165.8" transform="rotate(-90 50.5 165.8)">1</text>
<text x="55.6" y="165.8" transform="rotate(-90 55.6 165.8)">6</text>
<text x="43.7" y="173.7">3</text>
<text x="61.5" y="173.7">4</text>
<text x="43.7" y="178.8">5</text>
<text x="53.1" y="183.6" transform="rotate(-90 53.1 183.6)">2</text>
</g>
<text font-size=".5" fill="#840000" x="133.2" y="60.5">Mounting</text>
</svg>
